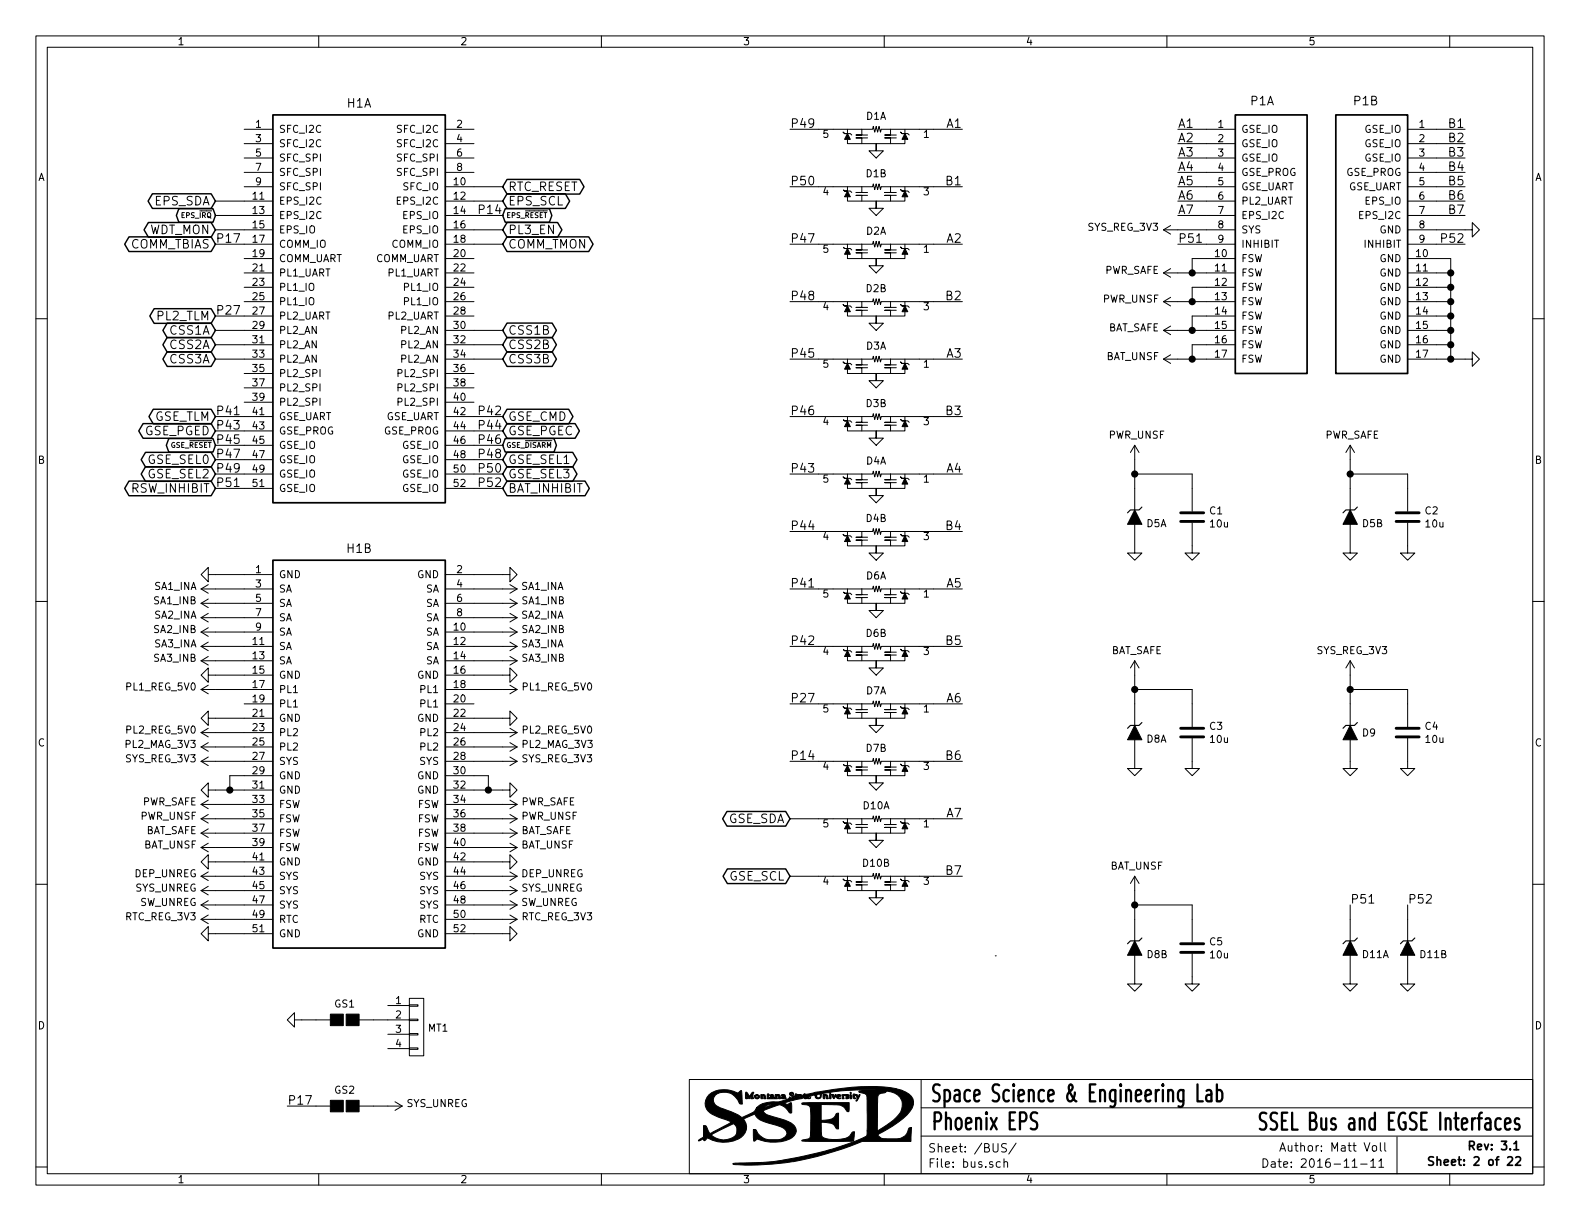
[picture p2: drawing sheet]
<svg xmlns="http://www.w3.org/2000/svg" width="279mm" height="216mm" viewBox="0 0 279 216" stroke-linecap="round" stroke-linejoin="round" font-family="sans-serif">
<g fill="none" stroke="#000" stroke-width=".18">
<path d="M6.3 6.4h266.7v203.2h-266.7zM8.4 8.4h262.6v199.1h-262.6zM56.4 6.4v2M106.3 6.4v2M156.4 6.4v2M206.3 6.4v2M256.4 6.4v2M38.1 38.1h10.2M38.1 35.6h10.2M43.2 22.9h5.1M43.2 33h5.1M43.2 30.5h5.1"/>
<path d="M43.2 27.9h5.1M43.2 25.4h5.1M78.7 22.9h5.1M78.7 33h10.2M78.7 38.1h10.2M78.7 35.6h10.2M78.7 30.5h5.1M78.7 27.9h5.1M78.7 25.4h5.1M139.7 22.9h12.7M139.7 33h12.7M149.9 24.6v.8h10.1v-.8"/>
<path d="M149.9 22.9v.7h-.5l-.3-.2 .3 .2h1l.2 .3M149.9 34.8v.8h10.1v-.8M149.9 33v.8h-.5l-.3-.3 .3 .3h1l.2 .2M152.4 22.9v1h-1h2M152.4 22.9h1.9l.1-.5 .3 1 .2-1 .3 1 .2-1 .3 1 .1-.5h14.4M152.4 33v1h-1h2M152.4 33h1.9l.1-.5 .3 1 .2-1 .3 1 .2-1 .3 1 .1-.5h14.4M153.4 24.4h-2h1v1M153.4 34.5h-2h1v1.1M153.7 36.8h1.2v-1.2v1.2h1.3l-1.3 1.3zM154.9 25.4v1.3h1.3l-1.3 1.2-1.2-1.2h1.2zM157.5 22.9v1h-1h2"/>
<path d="M157.5 33v1h-1h2M158.5 24.4h-2h1v1M158.5 34.5h-2h1v1.1M160 22.9v.7h-.5l-.2-.2 .2 .2h1l.3 .3M160 33v.8h-.5l-.2-.3 .2 .3h1l.3 .2M207 39.9l-1.3 .7M208.3 22.9h10.1M208.3 33h10.1M208.3 38.1h10.1M208.3 35.6h10.1M208.3 30.5h10.1M208.3 27.9h10.1"/>
<path d="M208.3 25.4h10.1M248.9 22.9h10.2M248.9 33h10.2M248.9 38.1h10.2M248.9 35.6h10.2M248.9 30.5h10.2M248.9 27.9h10.2M248.9 25.4h10.2M6.3 56.4h2.1M38.1 40.6h10.2M38.1 55.9h10.2M38.1 58.4h10.2"/>
<path d="M38.1 43.2h10.2M43.2 45.7h5.1M43.2 48.3h5.1M43.2 50.8h5.1M43.2 53.3h5.1M78.7 45.7h5.1M78.7 40.6h10.2M78.7 48.3h5.1M78.7 50.8h5.1M78.7 53.3h5.1M78.7 55.9h5.1M78.7 58.4h10.2"/>
<path d="M78.7 43.2h10.2M139.7 53.3h12.7M139.7 43.2h12.7M149.9 45v.7h10.1v-.7M149.9 43.2v.7h-.5l-.3-.2 .3 .2h1l.2 .3M149.9 55.1v.8h10.1v-.8M149.9 53.3v.8h-.5l-.3-.3 .3 .3h1l.2 .3M152.4 43.2v1h-1h2M152.4 43.2h1.9l.1-.5 .3 1 .2-1 .3 1 .2-1 .3 1 .1-.5h14.4M152.4 53.3v1.1h-1h2M152.4 53.3h1.9l.1-.5 .3 1 .2-1 .3 1 .2-1 .3 1 .1-.5h14.4M153.4 44.7h-2h1v1"/>
<path d="M153.4 54.9h-2h1v1M153.7 57.2h1.2v-1.3v1.3h1.3l-1.3 1.2zM154.9 45.7v1.3h1.3l-1.3 1.3-1.2-1.3h1.2zM157.5 43.2v1h-1h2M157.5 53.3v1.1h-1h2M158.5 44.7h-2h1v1M158.5 54.9h-2h1v1M160 43.2v.7h-.5l-.2-.2 .2 .2h1l.3 .3M160 53.3v.8h-.5l-.2-.3 .2 .3h1l.3 .3M205.7 40.6h12.7M205.7 48.3h12.7M205.7 53.3h12.7"/>
<path d="M205.7 58.4h12.7M205.7 58.4l1.3 .8M205.7 53.3l1.3 .8M205.7 48.3l1.3 .7M205.7 40.6l1.3 .8M207 57.7l-1.3 .7M207 52.6l-1.3 .7M207 47.5l-1.3 .8M208.3 43.2h10.1M211.6 42.8h.9M218.4 45.7h-7.6v2.6M218.4 50.8h-7.6v2.5"/>
<path d="M218.4 55.9h-7.6v2.5M248.9 40.6h11.4v-1.2l1.3 1.2-1.3 1.3v-1.3M248.9 45.7h7.6v17.8M248.9 48.3h7.6M248.9 50.8h7.6M248.9 53.3h7.6M248.9 55.9h7.6M248.9 58.4h7.6M248.9 43.2h10.2M271 56.4h2M38.1 61h10.2M38.1 63.5h10.2"/>
<path d="M38.1 73.7h10.2M38.1 78.7h10.2M38.1 76.2h10.2M41.4 73.3h.9M43.2 71.1h5.1M43.2 66h5.1M43.2 68.6h5.1M78.7 61h10.2M78.7 63.5h10.2M78.7 73.7h10.2M78.7 78.7h10.2M78.7 76.2h10.2"/>
<path d="M78.7 71.1h5.1M78.7 66h5.1M78.7 68.6h5.1M139.7 63.5h12.7M139.7 73.7h12.7M149.9 65.3v.7h10.1v-.7M149.9 63.5v.8h-.5l-.3-.3 .3 .3h1l.2 .2M149.9 75.4v.8h10.1v-.8M149.9 73.7v.7h-.5l-.3-.2 .3 .2h1l.2 .3M152.4 63.5v1h-1h2M152.4 63.5h1.9l.1-.5 .3 1 .2-1 .3 1 .2-1 .3 1 .1-.5h14.4M152.4 73.7v1h-1h2"/>
<path d="M152.4 73.7h1.9l.1-.5 .3 1 .2-1 .3 1 .2-1 .3 1 .1-.5h14.4M153.4 65h-2h1v1M153.4 75.2h-2h1v1M153.7 77.5h1.2v-1.3v1.3h1.3l-1.3 1.2zM154.9 66v1.3h1.3l-1.3 1.3-1.2-1.3h1.2zM157.5 63.5v1h-1h2M157.5 73.7v1h-1h2M158.5 65h-2h1v1M158.5 75.2h-2h1v1M160 63.5v.8h-.5l-.2-.3 .2 .3h1l.3 .2M160 73.7v.7h-.5l-.2-.2 .2 .2h1l.3 .3M200.7 78.7v11.5"/>
<path d="M200.7 78.7l-.8 1.3M200.7 78.7l.7 1.3M205.7 63.5h12.7M205.7 63.5l1.3 .8M207 62.7l-1.3 .8M218.4 61h-7.6v2.5M238.8 78.7v11.5M238.8 78.7l-.8 1.3M238.8 78.7l.7 1.3M248.9 63.5h11.4v-1.3l1.3 1.3-1.3 1.3v-1.3M248.9 61h7.6M38.1 83.8h10.2"/>
<path d="M38.1 81.3h10.2M38.1 86.4h10.2M41.4 86h.9M78.7 83.8h10.2M78.7 81.3h10.2M78.7 86.4h10.2M139.7 83.8h12.7M139.7 94h12.7M149.9 85.6v.8h10.1v-.8M149.9 83.8v.8h-.5l-.3-.3 .3 .3h1l.2 .2M149.9 95.8v.7h10.1v-.7M149.9 94v.7h-.5l-.3-.2 .3 .2h1l.2 .3"/>
<path d="M152.4 83.8v1h-1h2M152.4 83.8h1.9l.1-.5 .3 1 .2-1 .3 1 .2-1 .3 1 .1-.5h14.4M152.4 94v1h-1h2M152.4 94h1.9l.1-.5 .3 1 .2-1 .3 1 .2-1 .3 1 .1-.5h14.4M153.4 85.3h-2h1v1.1M153.4 95.5h-2h1v1M153.7 97.8h1.2v-1.3v1.3h1.3l-1.3 1.3zM154.9 86.4v1.2h1.3l-1.3 1.3-1.2-1.3h1.2zM157.5 83.8v1h-1h2M157.5 94v1h-1h2M158.5 85.3h-2h1v1.1M158.5 95.5h-2h1v1"/>
<path d="M160 83.8v.8h-.5l-.2-.3 .2 .3h1l.3 .2M160 94v.7h-.5l-.2-.2 .2 .2h1l.3 .3M200.7 92.7v5.1h1.2l-1.2 1.3-1.3-1.3h1.3M200.7 83.8h10.1v6.6M210.8 92.5v5.3h1.3l-1.3 1.3-1.3-1.3h1.3M238.8 92.7v5.1h1.2l-1.2 1.3-1.3-1.3h1.3M238.8 83.8h10.1v6.6M248.9 92.5v5.3h1.3l-1.3 1.3-1.3-1.3h1.3M6.3 106.3h2.1M35.6 104.1l1.2 .8M35.6 104.1h12.7M35.6 114.3h12.7"/>
<path d="M35.6 106.7l1.2 .7M35.6 106.7h12.7M35.6 109.2l1.2 .8M35.6 109.2h12.7M35.6 111.8l1.2 .7M35.6 111.8h12.7M35.6 114.3l1.2 .8M35.6 116.8l1.2 .8M35.6 116.8h12.7M36.8 101.6v-1.3l-1.2 1.3 1.2 1.3v-1.3h11.5M36.8 119.4v-1.3l-1.2 1.3 1.2 1.3v-1.3h11.5M36.8 103.4l-1.2 .7"/>
<path d="M36.8 105.9l-1.2 .8M36.8 108.5l-1.2 .7M36.8 111l-1.2 .8M36.8 113.5l-1.2 .8M36.8 116.1l-1.2 .7M78.7 101.6h11.5v-1.3l1.2 1.3-1.2 1.3v-1.3M78.7 119.4h11.5v-1.3l1.2 1.3-1.2 1.3v-1.3M78.7 104.1h12.7M78.7 114.3h12.7M78.7 106.7h12.7M78.7 109.2h12.7M78.7 111.8h12.7"/>
<path d="M78.7 116.8h12.7M90.2 103.4l1.2 .7M90.2 105.9l1.2 .8M90.2 108.5l1.2 .7M90.2 111l1.2 .8M90.2 113.5l1.2 .8M90.2 116.1l1.2 .7M91.4 104.1l-1.2 .8M91.4 106.7l-1.2 .7M91.4 109.2l-1.2 .8M91.4 111.8l-1.2 .7M91.4 114.3l-1.2 .8"/>
<path d="M91.4 116.8l-1.2 .8M139.7 104.1h12.7M139.7 114.3h12.7M143 103.8h.9M149.9 105.9v.8h10.1v-.8M149.9 104.1v.8h-.5l-.3-.3 .3 .3h1l.2 .3M149.9 116.1v.7h10.1v-.7M149.9 114.3v.8h-.5l-.3-.3 .3 .3h1l.2 .2M152.4 104.1v1.1h-1h2M152.4 104.1h1.9l.1-.5 .3 1 .2-1 .3 1 .2-1 .3 1 .1-.5h14.4M152.4 114.3v1h-1h2M152.4 114.3h1.9l.1-.5 .3 1 .2-1 .3 1 .2-1 .3 1 .1-.5h14.4"/>
<path d="M153.4 105.7h-2h1v1M153.4 115.8h-2h1v1M153.7 108h1.2v-1.3v1.3h1.3l-1.3 1.2zM153.7 118.1h1.2v-1.3v1.3h1.3l-1.3 1.3zM157.5 104.1v1.1h-1h2M157.5 114.3v1h-1h2M158.5 105.7h-2h1v1M158.5 115.8h-2h1v1M160 104.1v.8h-.5l-.2-.3 .2 .3h1l.3 .3M160 114.3v.8h-.5l-.2-.3 .2 .3h1l.3 .2M200.7 116.8v11.5M200.7 116.8l-.8 1.3"/>
<path d="M200.7 116.8l.7 1.3M238.8 116.8v11.5M238.8 116.8l-.8 1.3M238.8 116.8l.7 1.3M271 106.3h2M35.6 134.6h12.7M35.6 121.9l1.2 .8M35.6 121.9h12.7M35.6 129.5l1.2 .8M35.6 129.5h12.7M35.6 132.1l1.2 .7M35.6 132.1h12.7"/>
<path d="M35.6 134.6l1.2 .8M36.8 139.7v-1.3l-1.2 1.3 1.2 1.3v-1.3h11.5M36.8 127v-1.3l-1.2 1.3 1.2 1.3v-1.3h11.5M36.8 121.2l-1.2 .7M36.8 128.8l-1.2 .7M36.8 131.3l-1.2 .8M36.8 133.9l-1.2 .7M43.2 124.5h5.1M48.3 137.2h-7.7v2.5M78.7 139.7h11.5v-1.3l1.2 1.3-1.2 1.3v-1.3M78.7 127h11.5v-1.3l1.2 1.3-1.2 1.3v-1.3M78.7 137.2h7.7v2.5"/>
<path d="M78.7 124.5h5.1M78.7 134.6h12.7M78.7 121.9h12.7M78.7 129.5h12.7M78.7 132.1h12.7M90.2 121.2l1.2 .7M90.2 128.8l1.2 .7M90.2 131.3l1.2 .8M90.2 133.9l1.2 .7M91.4 121.9l-1.2 .8M91.4 129.5l-1.2 .8M91.4 132.1l-1.2 .7"/>
<path d="M91.4 134.6l-1.2 .8M139.7 124.5h12.7M139.7 134.6h12.7M149.9 126.2v.8h10.1v-.8M149.9 124.5v.7h-.5l-.3-.2 .3 .2h1l.2 .3M149.9 136.4v.8h10.1v-.8M149.9 134.6v.8h-.5l-.3-.3 .3 .3h1l.2 .2M152.4 124.5v1h-1h2M152.4 124.5h1.9l.1-.5 .3 1 .2-1 .3 1 .2-1 .3 1 .1-.5h14.4M152.4 134.6v1h-1h2M152.4 134.6h1.9l.1-.5 .3 1 .2-1 .3 1 .2-1 .3 1 .1-.5h14.4M153.4 126h-2h1v1"/>
<path d="M153.4 136.1h-2h1v1.1M154.9 127v1.3h1.3l-1.3 1.2-1.2-1.2h1.2zM154.9 137.2v1.2h1.3l-1.3 1.3-1.2-1.3h1.2zM157.5 124.5v1h-1h2M157.5 134.6v1h-1h2M158.5 126h-2h1v1M158.5 136.1h-2h1v1.1M160 124.5v.7h-.5l-.2-.2 .2 .2h1l.3 .3M160 134.6v.8h-.5l-.2-.3 .2 .3h1l.3 .2M200.7 130.8v5.1h1.2l-1.2 1.3-1.3-1.3h1.3M200.7 121.9h10.1v6.6M210.8 130.6v5.3h1.3l-1.3 1.3-1.3-1.3h1.3"/>
<path d="M238.8 130.8v5.1h1.2l-1.2 1.3-1.3-1.3h1.3M238.8 121.9h10.1v6.6M248.9 130.6v5.3h1.3l-1.3 1.3-1.3-1.3h1.3M6.3 156.4h2.1M35.6 144.8h12.7M35.6 154.9h12.7M35.6 149.9l1.2 .7M35.6 149.9h12.7M35.6 147.3l1.2 .8M35.6 147.3h12.7M35.6 144.8l1.2 .7M35.6 142.2l1.2 .8"/>
<path d="M35.6 142.2h12.7M35.6 157.5l1.2 .7M35.6 157.5h12.7M35.6 154.9l1.2 .8M36.8 152.4v-1.3l-1.2 1.3 1.2 1.3v-1.3h11.5M36.8 149.1l-1.2 .8M36.8 146.6l-1.2 .7M36.8 144l-1.2 .8M36.8 141.5l-1.2 .7M36.8 159.3l-1.2 .7M36.8 156.7l-1.2 .8M36.8 154.2l-1.2 .7"/>
<path d="M78.7 152.4h11.5v-1.3l1.2 1.3-1.2 1.3v-1.3M78.7 144.8h12.7M78.7 154.9h12.7M78.7 149.9h12.7M78.7 147.3h12.7M78.7 142.2h12.7M78.7 157.5h12.7M90.2 149.1l1.2 .8M90.2 146.6l1.2 .7M90.2 144l1.2 .8M90.2 141.5l1.2 .7M90.2 159.3l1.2 .7"/>
<path d="M90.2 156.7l1.2 .8M90.2 154.2l1.2 .7M91.4 149.9l-1.2 .7M91.4 147.3l-1.2 .8M91.4 144.8l-1.2 .7M91.4 142.2l-1.2 .8M91.4 157.5l-1.2 .7M91.4 154.9l-1.2 .8M139.7 144.8h12.7M139.7 154.9h12.7M149.9 146.6v.7h10.1v-.7M149.9 144.8v.7h-.5l-.3-.2 .3 .2h1l.2 .3"/>
<path d="M149.9 156.7v.8h10.1v-.8M149.9 154.9v.8h-.5l-.3-.3 .3 .3h1l.2 .3M152.4 144.8v1h-1h2M152.4 144.8h1.9l.1-.5 .3 1 .2-1 .3 1 .2-1 .3 1 .1-.5h14.4M152.4 154.9v1.1h-1h2M152.4 154.9h1.9l.1-.5 .3 1 .2-1 .3 1 .2-1 .3 1 .1-.5h14.4M153.4 146.3h-2h1v1M153.4 156.5h-2h1v1M153.7 158.8h1.2v-1.3v1.3h1.3l-1.3 1.2zM154.9 147.3v1.3h1.3l-1.3 1.3-1.2-1.3h1.2zM157.5 144.8v1h-1h2M157.5 154.9v1.1h-1h2"/>
<path d="M158.5 146.3h-2h1v1M158.5 156.5h-2h1v1M160 144.8v.7h-.5l-.2-.2 .2 .2h1l.3 .3M160 154.9v.8h-.5l-.2-.3 .2 .3h1l.3 .3M200.7 154.9v11.5M200.7 154.9l-.8 1.3M200.7 154.9l.7 1.3M242.1 159.7h.9M271 156.4h2M35.6 162.6l1.2 .7M35.6 162.6h12.7M35.6 160l1.2 .8"/>
<path d="M35.6 160h12.7M36.8 165.1v-1.3l-1.2 1.3 1.2 1.3v-1.3h11.5M36.8 161.8l-1.2 .8M68.6 177.8h3.8M72.4 177.7h1.5v.2h-1.5zM72.4 176.5h2.5v10.2h-2.5zM78.7 165.1h11.5v-1.3l1.2 1.3-1.2 1.3v-1.3M78.7 162.6h12.7M78.7 160h12.7M90.2 161.8l1.2 .8M91.4 162.6l-1.2 .7M91.4 160l-1.2 .8"/>
<path d="M176 169h.1M200.7 168.9v5.1h1.2l-1.2 1.3-1.3-1.3h1.3M200.7 160h10.1v6.6M210.8 168.7v5.3h1.3l-1.3 1.3-1.3-1.3h1.3M238.8 168.9v5.1h1.2l-1.2 1.3-1.3-1.3h1.3M238.8 160v6.4M248.9 168.9v5.1h1.3l-1.3 1.3-1.3-1.3h1.3M248.9 160v6.4M50.8 195.6h7.6M52.1 180.3v-1.2l-1.3 1.2 1.3 1.3v-1.3h6.3M63.5 180.3h8.9M63.5 195.6h7.6"/>
<path d="M68.6 182.9h3.8M68.6 185.4h3.8M69.8 194.8l1.3 .8M71.1 195.6l-1.3 .7M72.4 185.3h1.5v.2h-1.5zM72.4 182.8h1.5v.2h-1.5zM72.4 180.2h1.5v.3h-1.5zM121.9 190.9h149.1v16.6h-149.1zM162.9 195.9h108M162.9 190.9v16.6M6.3 206.3h2.1M56.4 207.5v2.1"/>
<path d="M106.3 207.5v2.1M156.4 207.5v2.1M162.9 200.9h108M176.9 205.5l-.4-.1-.3 .3 .1 .6 .2 .1 .4-.1M177.5 205.5l.2-.1 .4 .1 .1 .9M177.5 204.9v1.5M178 202.3l-.6-.1-.3 .3 .1 .3 .7 .3v.5l-.2 .1-.6-.1M179.7 202.1l-1.3 2M206.3 207.5v2.1M223.3 204.9a.76 .76 0 0 1 .9 .8 .76 .76 0 0 1-.9 .7zM224.8 205.5h.6l.1 .9M225.5 205.8h-.5l-.2 .2 .2 .4 .5-.1"/>
<path d="M226 205.4h.6M226.2 204.9v1.3l.4 .2M226.3 203.6l.5-1.5 .5 1.5M226.5 203.1h.7M227 205.9l.7-.1-.1-.3-.4-.1-.2 .2 .1 .7h.5M227.8 202.6v.8a.37 .37 0 0 0 .6 0M244.9 202.1v1.3l.2 .2M247 201v6.5M256.4 207.5v2.1M271 206.3h2M273 209.6h.1"/>
</g>
<path d="M48.3 20.3h30.4v68.6h-30.4zM218.4 20.3h12.7v45.7h-12.7zM236.2 20.3h12.7v45.7h-12.7zM48.3 99.1h30.4v68.5h-30.4zM253.5 204.6l-.6-.1-.3 .3 .1 .3 .7 .4v.4l-.2 .1h-.6M254.1 205.2l.2-.1h.4l.1 .9M254.1 204.5v1.5M259.9 202.6l.7-.1 .1-.2v-.3l-.3-.2h-.5v1.5M260.2 202.6l.5 .7" fill="none" stroke="#000" stroke-width=".3"/>
<path d="M223.9 196.9l-.3-.2a.79 .79 0 0 0-.8 .8 .79 .79 0 0 0 .7 .8 .84 .84 0 0 1 0 1.4h-.4l-.3-.1M225.8 196.9l-.2-.2h-.5a.86 .86 0 0 0-.4 1 .86 .86 0 0 0 .8 .6 .84 .84 0 0 1 0 1.4h-.5l-.3-.1" fill="none" stroke="#000" stroke-width=".41"/>
<g fill="#000" stroke="#000" stroke-width=".18">
<path d="M149.9 23.6l.5 1h-1zM149.9 33.8l.5 1h-1zM160 23.6l.5 1h-1zM160 33.8l.5 1h-1zM149.9 43.9l.5 1.1h-1zM149.9 54.1l.5 1h-1zM160 43.9l.5 1.1h-1zM160 54.1l.5 1h-1zM149.9 64.3l.5 1h-1zM149.9 74.4l.5 1h-1zM160 64.3l.5 1h-1zM160 74.4l.5 1h-1z"/>
<path d="M149.9 84.6l.5 1h-1zM149.9 94.7l.5 1.1h-1zM160 84.6l.5 1h-1zM160 94.7l.5 1.1h-1zM200.7 90.2l1.2 2.5h-2.5zM238.8 90.2l1.2 2.5h-2.5zM149.9 104.9l.5 1h-1zM149.9 115.1l.5 1h-1zM160 104.9l.5 1h-1zM160 115.1l.5 1h-1zM149.9 125.2l.5 1h-1zM149.9 135.4l.5 1h-1z"/>
<path d="M160 125.2l.5 1h-1zM160 135.4l.5 1h-1zM200.7 128.3l1.2 2.5h-2.5zM238.8 128.3l1.2 2.5h-2.5zM149.9 145.5l.5 1.1h-1zM149.9 155.7l.5 1h-1zM160 145.5l.5 1.1h-1zM160 155.7l.5 1h-1zM200.7 166.4l1.2 2.5h-2.5zM238.8 166.4l1.2 2.5h-2.5zM248.9 166.4l1.3 2.5h-2.6zM58.4 179.3h2.3v2.1h-2.3z"/>
<path d="M58.4 194.6h2.3v2h-2.3zM61.2 179.3h2.3v2.1h-2.3zM61.2 194.6h2.3v2h-2.3zM131.9 193.1l.2 .1 .4 .7 .4-.7 .2-.1 .2 .1a.84 .84 0 0 0 0 1h-.6l.2-.2-.1-.4-.3 .7-.4-.7 .1 .7-.3-.1zM133.5 193.6a.52 .52 0 0 1 .8 .4 .46 .46 0 0 1-.5 .3 .46 .46 0 0 1-.4-.5h.3v.3h.3v-.4l-.1-.1-.2 .2h-.3zM134.5 193.5a.68 .68 0 0 1 1 .8h-.4l-.1-.7-.2 .7h-.2zM135.7 193.4h.1l.2 .2v.6l.2-.2 .4 .1v-.1h-.4l.4-.4-.4 .1a.4 .4 0 0 1 .5-.1 .4 .4 0 0 1 .2 .5l.2 .1v-.7a.72 .72 0 0 1 .8 .2l.1 .6h-.3l-.1-.7-.2 .2 .1 .5h-1.8zM138.2 193.6h.6l.2 .6h-.8v-.2l.4 .1v-.1h-.4l.4-.2v-.2l-.3 .2zM145.5 193.5l.8 .1 .2 .7h-.3l-.2-.7-.1 .6-.3 .1zM146.7 193.5a.44 .44 0 0 1 .1 .8l-.1-.1zM147 193.5h.4l.1 .4 .2-.3h.2l-.4 .7zM147.9 193.8l.5-.2-.4 .1a.42 .42 0 0 1 .7 0v.1l-.5 .2 .2 .2 .3-.1-.2 .2a.45 .45 0 0 1-.6-.5z"/>
<path d="M148.9 193.6h1.1l.1 .2-.3-.2 .3 .3v.2l-.5 .2v-.2h.3l-.5-.4-.3 .2 .2 .4h-.4zM141.8 195.1l1.2-.1h7.2l-.1 1.5h-.3a2.08 2.08 0 0 0-2.3-1.1l-2.3-.1v2.8a2.89 2.89 0 0 0 2.5-.8 .49 .49 0 0 1 .6-.5v2.8a.44 .44 0 0 1-.6-.4 1.21 1.21 0 0 0-1.1-.6l-1.4-.2v1.7a.92 .92 0 0 0 .9 1.2 5.7 5.7 0 0 0 4.1-.4l.3-.4a.51 .51 0 0 1 .6-.4l-.1 1.7h-7.8l-1.4-.1 .2-.2 .6-.1a.65 .65 0 0 0 .7-.8l.1-1.4a10.7 10.7 0 0 0-.2-3.6l-.6-.2-.7-.1zM150.3 193.5l.2 .1 .1 .7-.3-.1zM150.4 193.1l.1 .2h-.2zM150.9 193.4h.2a.58 .58 0 0 1 .7 .6l.1-.4 .2-.1-.5 1.1h-.3a.54 .54 0 0 0 .3-.5 .54 .54 0 0 0-.4-.4l-.1 .2 .2 .3-.2 .1a.57 .57 0 0 1-.2-.9zM125.4 193.6a4.8 4.8 0 0 1 5.1-.3l.6-.5 .2 2.4a.48 .48 0 0 1-.7-.4 2.7 2.7 0 0 0-4.1-1.2 1.38 1.38 0 0 0 .9 2.3l2.6 1 1.2 .7 1.1-.5a2.12 2.12 0 0 0 1.5-1.2h1.3l1.6-.7a2.24 2.24 0 0 0-1.7 .7h-1.2l.1-.1a5.2 5.2 0 0 1 3.5-1l1.9-.5 .3-.3 .2 .1h.3v-.2l-.4-.3-.1-.2 .2-.2h.4l.1 .1v.2l-.2-.2h-.3l.7 .7 .1-.2 .4 .1 .6-.1-.6-.1-.4 .1 .1-.4 1.1 .3 .5-.3a2.14 2.14 0 0 0 1.7-.2l1.2-.2a37.2 37.2 0 0 1 13.3-.5 4.2 4.2 0 0 1 2.9 1.8 2.19 2.19 0 0 1-.5 2.2 19.5 19.5 0 0 1-5.6 4.1l-.1 .1a1.56 1.56 0 0 0 1.8 .7h.6a3.2 3.2 0 0 0 2.4-.5l.3-.4 .5-1 .4-.1-.1 2.4h-8.6l-.8 .3a47.8 47.8 0 0 1-22.1 3.7l.3-.1a57.6 57.6 0 0 0 23.3-4.8l.1-.9h1.8l.9-.5a11.3 11.3 0 0 0 3.3-2.9 2.46 2.46 0 0 0-.2-2.6 2.46 2.46 0 0 0-2.4-1l-.1 .2-.4 .1a.87 .87 0 0 0-1 1l-.1 5.7h-1.8v-4.4a3.2 3.2 0 0 0-.2-2.1l-1.1-.3-.1-.2 3.9-.2a41.2 41.2 0 0 0-8.9 .4l-.1 .2-.4-.2-1.1 .2-.1 .6a.57 .57 0 0 1-.6 .3 .57 .57 0 0 1-.5-.5h.3l.2 .3h.4l.1-.5-.1-.1h-.3l-.3 .3-.6-.2-.9 .4a.26 .26 0 0 0 .5 .1l-.3 .2h-.3l-.4-.3v.1l.2 .1-.1 .1-.5-.2-.1 .1-2 .5-1.2 .4a.79 .79 0 0 0 1.2-.1l.1 .5v1.2l-.4 .1a2.32 2.32 0 0 0-1.9-1.4l-2.7 1a1.85 1.85 0 0 0 1.6 1 8.1 8.1 0 0 1 3.9 1.7 1.34 1.34 0 0 1-.4 2.1 7.3 7.3 0 0 1-6.2 .2l-.6 .4-.1-2.1a.41 .41 0 0 1 .6 .3 2.74 2.74 0 0 0 3 1.5 2.1 2.1 0 0 0 2.4-1.1 2.02 2.02 0 0 0-1.8-1.4 8 8 0 0 1-3.6-1.4l-.3-.6h-.1l-1.9 .9 .2 .3a2.19 2.19 0 0 1-1.1 3.2 5.9 5.9 0 0 1-5.5-.2l-.4 .5h-.2l-.1-.3-.9 .3 .9-.6v-.4h1.4a3 3 0 0 0 4.4-.2 1.27 1.27 0 0 0-.6-1.8l-3.8 2h-1.4v-1.7l.5 .1 .7 1.3 2.6-1.4a1.27 1.27 0 0 0 1-.6l-.4-.2a10.4 10.4 0 0 1-3.6-1.7 2 2 0 0 1 .2-2.9z"/>
</g>
<g fill="#000" stroke="#000" stroke-width=".25">
<circle cx="210.8" cy="48.3" r=".51"/>
<circle cx="210.8" cy="53.3" r=".51"/>
<circle cx="210.8" cy="58.4" r=".51"/>
<circle cx="256.5" cy="50.8" r=".51"/>
<circle cx="256.5" cy="48.3" r=".51"/>
<circle cx="256.5" cy="55.9" r=".51"/>
<circle cx="256.5" cy="53.3" r=".51"/>
<circle cx="256.5" cy="58.4" r=".51"/>
<circle cx="210.8" cy="63.5" r=".51"/>
<circle cx="256.5" cy="63.5" r=".51"/>
<circle cx="256.5" cy="61" r=".51"/>
<circle cx="200.7" cy="83.8" r=".51"/>
<circle cx="238.8" cy="83.8" r=".51"/>
<circle cx="40.6" cy="139.7" r=".51"/>
<circle cx="86.4" cy="139.7" r=".51"/>
<circle cx="200.7" cy="121.9" r=".51"/>
<circle cx="238.8" cy="121.9" r=".51"/>
<circle cx="200.7" cy="160" r=".51"/>
</g>
<path d="M201.9 89.7l-.5 .5h-1.5l-.5 .5M240 89.7l-.5 .5h-1.5l-.5 .5M201.9 127.8l-.5 .5h-1.5l-.5 .5M240 127.8l-.5 .5h-1.5l-.5 .5M201.9 165.9l-.5 .5h-1.5l-.5 .5M240 165.9l-.5 .5h-1.5l-.5 .5M250.2 165.9l-.5 .5h-1.5l-.6 .5" fill="none" stroke="#000" stroke-width=".2"/>
<path d="M208.8 92.2h4.1M208.8 90.7h4.1M246.9 92.2h4.1M246.9 90.7h4.1M208.8 130.3h4.1M208.8 128.8h4.1M246.9 130.3h4.1M246.9 128.8h4.1M208.8 168.4h4.1M208.8 166.9h4.1" fill="none" stroke="#000" stroke-width=".51"/>
<g fill="none" stroke="#000" stroke-width=".25">
<path d="M26.2 39.3h11.1l.8 1.3-.8 1.3h-11.1l-.7-1.3zM26.9 34.3h10.4l.8 1.3-.8 1.3h-10.4l-.7-1.3zM31.6 36.9h6.1l.4 1.2-.4 1.2h-6.1l-.4-1.2zM89.3 36.9h7.9l.4 1.2-.4 1.2h-7.9l-.4-1.2zM89.7 31.7h12.8l.8 1.3-.8 1.3h-12.8l-.8-1.3zM89.7 34.3h10.3l.7 1.3-.7 1.3h-10.3l-.8-1.3zM89.7 39.3h8.9l.8 1.3-.8 1.3h-8.9l-.8-1.3zM22.8 41.9h14.5l.8 1.3-.8 1.3h-14.5l-.8-1.3zM27.3 54.6h10l.8 1.3-.8 1.3h-10l-.8-1.3zM29.6 57.1h7.7l.8 1.3-.8 1.3h-7.7l-.8-1.3zM29.6 59.7h7.7l.8 1.3-.8 1.3h-7.7l-.8-1.3zM89.7 59.7h7.9l.8 1.3-.8 1.3h-7.9l-.8-1.3z"/>
<path d="M89.7 57.1h7.9l.8 1.3-.8 1.3h-7.9l-.8-1.3zM89.7 41.9h14.4l.8 1.3-.8 1.3h-14.4l-.8-1.3zM25.3 74.9h12l.8 1.3-.8 1.3h-12l-.8-1.3zM25.7 80h11.6l.8 1.3-.8 1.3h-11.6l-.7-1.3zM27.1 72.4h10.2l.8 1.3-.8 1.3h-10.2l-.8-1.3zM29.6 62.2h7.7l.8 1.3-.8 1.3h-7.7l-.8-1.3zM29.8 77.5h7.9l.4 1.2-.4 1.2h-7.9l-.4-1.2zM89.3 77.5h8.7l.4 1.2-.4 1.2h-8.7l-.4-1.2zM89.7 80h11.6l.7 1.3-.7 1.3h-11.6l-.8-1.3zM89.7 74.9h12l.8 1.3-.8 1.3h-12l-.8-1.3zM89.7 72.4h10.9l.7 1.3-.7 1.3h-10.9l-.8-1.3zM89.7 62.2h7.9l.8 1.3-.8 1.3h-7.9l-.8-1.3z"/>
<path d="M22.8 85.1h14.5l.8 1.3-.8 1.3h-14.5l-.8-1.3zM25.7 82.5h11.6l.8 1.3-.8 1.3h-11.6l-.7-1.3zM89.7 85.1h13.8l.7 1.3-.7 1.3h-13.8l-.8-1.3zM89.7 82.5h11.6l.7 1.3-.7 1.3h-11.6l-.8-1.3zM128.5 143.5h10.4l.8 1.3-.8 1.3h-10.4l-.7-1.3zM128.6 153.6h10.3l.8 1.3-.8 1.3h-10.3l-.7-1.3z"/>
</g>
<g font-size="4.2">
<text x="164.4" y="194.9">Space Science &amp; Engineering Lab</text>
<text x="164.5" y="199.8">Phoenix EPS</text>
<text x="227.8" y="199.9">SSEL Bus and EG</text>
</g>
<g font-size="2.1">
<text x="61.4" y="19">H1A</text>
<text x="139.7" y="22.6">P49</text>
<text x="167.5" y="22.6">A1</text>
<text x="208.3" y="22.6">A1</text>
<text x="221.1" y="18.6">P1A</text>
<text x="239.4" y="18.6">P1B</text>
<text x="256.4" y="22.6">B1</text>
<text x="208.3" y="25.1">A2</text>
<text x="208.3" y="27.7">A3</text>
<text x="256.4" y="25.1">B2</text>
<text x="256.4" y="27.7">B3</text>
<text x="89.8" y="33.8">RTC_RESET</text>
<text x="139.7" y="32.8">P50</text>
<text x="167.5" y="32.8">B1</text>
<text x="208.3" y="35.3">A6</text>
<text x="208.3" y="32.8">A5</text>
<text x="208.3" y="30.2">A4</text>
<text x="256.4" y="35.3">B6</text>
<text x="256.4" y="32.8">B5</text>
<text x="256.4" y="30.2">B4</text>
<text x="26.2" y="41.4">WDT_MON</text>
<text x="27.3" y="36.3">EPS_SDA</text>
<text x="85.1" y="37.8">P14</text>
<text x="89.8" y="36.3">EPS_SCL</text>
<text x="89.8" y="41.4">PL3_EN</text>
<text x="208.3" y="37.8">A7</text>
<text x="256.4" y="37.8">B7</text>
<text x="22.9" y="43.9">COMM_TBIAS</text>
<text x="38.1" y="42.9">P17</text>
<text x="89.8" y="43.9">COMM_TMON</text>
<text x="139.7" y="42.9">P47</text>
<text x="167.5" y="42.9">A2</text>
<text x="208.3" y="42.9">P51</text>
<text x="255.3" y="42.9">P52</text>
<text x="139.7" y="53.1">P48</text>
<text x="167.5" y="53.1">B2</text>
<text x="27.8" y="56.6">PL2_TLM</text>
<text x="30.1" y="59.2">CSS1A</text>
<text x="38.1" y="55.6">P27</text>
<text x="89.8" y="59.2">CSS1B</text>
<text x="30.1" y="61.7">CSS2A</text>
<text x="30.1" y="64.3">CSS3A</text>
<text x="89.8" y="64.3">CSS3B</text>
<text x="89.8" y="61.7">CSS2B</text>
<text x="139.7" y="63.2">P45</text>
<text x="167.5" y="63.2">A3</text>
<text x="25.5" y="77">GSE_PGED</text>
<text x="27.2" y="74.4">GSE_TLM</text>
<text x="38.1" y="75.9">P43</text>
<text x="38.1" y="73.4">P41</text>
<text x="85.1" y="75.9">P44</text>
<text x="85.1" y="73.4">P42</text>
<text x="89.8" y="77">GSE_PGEC</text>
<text x="89.8" y="74.4">GSE_CMD</text>
<text x="139.7" y="73.4">P46</text>
<text x="167.5" y="73.4">B3</text>
<text x="26.2" y="82">GSE_SEL0</text>
<text x="38.1" y="83.6">P49</text>
<text x="38.1" y="81">P47</text>
<text x="38.1" y="78.5">P45</text>
<text x="85.1" y="83.6">P50</text>
<text x="85.1" y="81">P48</text>
<text x="85.1" y="78.5">P46</text>
<text x="89.8" y="82">GSE_SEL1</text>
<text x="139.7" y="83.6">P43</text>
<text x="167.5" y="83.6">A4</text>
<text x="23.4" y="87.1">RSW_INHIBIT</text>
<text x="26.2" y="84.6">GSE_SEL2</text>
<text x="38.1" y="86.1">P51</text>
<text x="85.1" y="86.1">P52</text>
<text x="89.8" y="87.1">BAT_INHIBIT</text>
<text x="89.8" y="84.6">GSE_SEL3</text>
<text x="139.7" y="93.7">P44</text>
<text x="167.5" y="93.7">B4</text>
<text x="61.4" y="97.8">H1B</text>
<text x="139.7" y="103.9">P41</text>
<text x="167.5" y="103.9">A5</text>
<text x="139.7" y="114">P42</text>
<text x="167.5" y="114">B5</text>
<text x="139.7" y="124.2">P27</text>
<text x="167.5" y="124.2">A6</text>
<text x="139.7" y="134.4">P14</text>
<text x="167.5" y="134.4">B6</text>
<text x="128.7" y="145.5">GSE_SDA</text>
<text x="167.5" y="144.5">A7</text>
<text x="128.9" y="155.7">GSE_SCL</text>
<text x="167.5" y="154.7">B7</text>
<text x="238.8" y="159.8">P51</text>
<text x="248.9" y="159.8">P52</text>
<text x="50.8" y="195.3">P17</text>
<text x="164.1" y="203.8">Sheet: /BUS/</text>
<text x="228.6" y="203.6">Author: Matt Voll</text>
<text x="261.1" y="203.4">Rev: 3.1</text>
<text x="164.1" y="206.5">File: bus.sch</text>
<text x="228.6" y="206.5">Date: 2016-11-11</text>
<text x="255.8" y="206.1">Sheet: 2 of 22</text>
</g>
<g font-size="1.8">
<text x="31.3" y="8">1</text>
<text x="81.4" y="8">2</text>
<text x="131.3" y="8">3</text>
<text x="181.4" y="8">4</text>
<text x="231.3" y="8">5</text>
<text x="45.2" y="22.6">1</text>
<text x="49.3" y="23.5">SFC_I2C</text>
<text x="70.5" y="23.5">SFC_I2C</text>
<text x="80.8" y="22.6">2</text>
<text x="153.2" y="21.2">D1A</text>
<text x="215.4" y="22.6">1</text>
<text x="219.5" y="23.5">GSE_IO</text>
<text x="241.3" y="23.5">GSE_IO</text>
<text x="251" y="22.6">1</text>
<text x="45.2" y="25.1">3</text>
<text x="45.2" y="27.7">5</text>
<text x="49.3" y="26">SFC_I2C</text>
<text x="49.3" y="28.6">SFC_SPI</text>
<text x="70.4" y="28.6">SFC_SPI</text>
<text x="70.5" y="26">SFC_I2C</text>
<text x="80.8" y="25.1">4</text>
<text x="80.8" y="27.7">6</text>
<text x="145.6" y="24.4">5</text>
<text x="163.3" y="24.4">1</text>
<text x="215.4" y="25.1">2</text>
<text x="215.4" y="27.7">3</text>
<text x="219.5" y="26">GSE_IO</text>
<text x="219.5" y="28.6">GSE_IO</text>
<text x="241.3" y="26">GSE_IO</text>
<text x="241.3" y="28.6">GSE_IO</text>
<text x="251" y="25.1">2</text>
<text x="251" y="27.7">3</text>
<text x="6.7" y="32">A</text>
<text x="44.8" y="35.3">11</text>
<text x="45.2" y="30.2">7</text>
<text x="45.2" y="32.8">9</text>
<text x="49.3" y="31.1">SFC_SPI</text>
<text x="49.3" y="33.7">SFC_SPI</text>
<text x="70.4" y="31.1">SFC_SPI</text>
<text x="71.3" y="33.7">SFC_IO</text>
<text x="80.3" y="32.8">10</text>
<text x="80.3" y="35.3">12</text>
<text x="80.8" y="30.2">8</text>
<text x="145.6" y="34.5">4</text>
<text x="153.2" y="31.3">D1B</text>
<text x="163.3" y="34.5">3</text>
<text x="215.4" y="30.2">4</text>
<text x="215.4" y="32.8">5</text>
<text x="215.4" y="35.3">6</text>
<text x="219.5" y="31.1">GSE_PROG</text>
<text x="219.5" y="33.7">GSE_UART</text>
<text x="238" y="31.1">GSE_PROG</text>
<text x="238.3" y="33.7">GSE_UART</text>
<text x="251" y="30.2">4</text>
<text x="251" y="32.8">5</text>
<text x="251" y="35.3">6</text>
<text x="271.4" y="32">A</text>
<text x="44.8" y="37.8">13</text>
<text x="44.8" y="40.4">15</text>
<text x="49.3" y="36.2">EPS_I2C</text>
<text x="49.3" y="38.7">EPS_I2C</text>
<text x="49.3" y="41.3">EPS_IO</text>
<text x="70.5" y="36.2">EPS_I2C</text>
<text x="71.3" y="38.7">EPS_IO</text>
<text x="71.3" y="41.3">EPS_IO</text>
<text x="80.3" y="37.8">14</text>
<text x="80.3" y="40.4">16</text>
<text x="153.2" y="41.5">D2A</text>
<text x="192.4" y="40.8">SYS_REG_3V3</text>
<text x="215.4" y="37.8">7</text>
<text x="215.4" y="40.4">8</text>
<text x="219.5" y="36.2">PL2_UART</text>
<text x="219.5" y="38.7">EPS_I2C</text>
<text x="219.5" y="41.3">SYS</text>
<text x="240.6" y="38.7">EPS_I2C</text>
<text x="241.5" y="36.2">EPS_IO</text>
<text x="244" y="41.3">GND</text>
<text x="251" y="37.8">7</text>
<text x="251" y="40.4">8</text>
<text x="44.8" y="42.9">17</text>
<text x="44.8" y="45.5">19</text>
<text x="49.3" y="43.8">COMM_IO</text>
<text x="49.3" y="46.4">COMM_UART</text>
<text x="66.2" y="46.4">COMM_UART</text>
<text x="69.3" y="43.8">COMM_IO</text>
<text x="80.3" y="45.5">20</text>
<text x="80.3" y="42.9">18</text>
<text x="145.6" y="44.7">5</text>
<text x="163.3" y="44.7">1</text>
<text x="214.9" y="45.5">10</text>
<text x="215.4" y="42.9">9</text>
<text x="219.5" y="43.8">INHIBIT</text>
<text x="219.5" y="46.4">FSW</text>
<text x="241.5" y="43.8">INHIBIT</text>
<text x="244" y="46.4">GND</text>
<text x="250.5" y="45.5">10</text>
<text x="251" y="42.9">9</text>
<text x="44.8" y="48">21</text>
<text x="44.8" y="50.5">23</text>
<text x="44.8" y="53.1">25</text>
<text x="49.3" y="48.9">PL1_UART</text>
<text x="49.3" y="51.4">PL1_IO</text>
<text x="49.3" y="54">PL1_IO</text>
<text x="68.6" y="48.9">PL1_UART</text>
<text x="71.6" y="51.4">PL1_IO</text>
<text x="71.6" y="54">PL1_IO</text>
<text x="80.3" y="48">22</text>
<text x="80.3" y="50.5">24</text>
<text x="80.3" y="53.1">26</text>
<text x="153.2" y="51.7">D2B</text>
<text x="195" y="53.5">PWR_UNSF</text>
<text x="195.3" y="48.4">PWR_SAFE</text>
<text x="214.9" y="48">11</text>
<text x="214.9" y="50.5">12</text>
<text x="214.9" y="53.1">13</text>
<text x="219.5" y="48.9">FSW</text>
<text x="219.5" y="51.4">FSW</text>
<text x="219.5" y="54">FSW</text>
<text x="244" y="48.9">GND</text>
<text x="244" y="51.4">GND</text>
<text x="244" y="54">GND</text>
<text x="250.5" y="48">11</text>
<text x="250.5" y="50.5">12</text>
<text x="250.5" y="53.1">13</text>
<text x="44.8" y="55.6">27</text>
<text x="44.8" y="58.2">29</text>
<text x="49.3" y="56.5">PL2_UART</text>
<text x="49.3" y="59.1">PL2_AN</text>
<text x="68.6" y="56.5">PL2_UART</text>
<text x="70.9" y="59.1">PL2_AN</text>
<text x="80.3" y="58.2">30</text>
<text x="80.3" y="55.6">28</text>
<text x="145.6" y="54.9">4</text>
<text x="163.3" y="54.9">3</text>
<text x="195.9" y="58.6">BAT_SAFE</text>
<text x="214.9" y="55.6">14</text>
<text x="214.9" y="58.2">15</text>
<text x="219.5" y="56.5">FSW</text>
<text x="219.5" y="59.1">FSW</text>
<text x="244" y="56.5">GND</text>
<text x="244" y="59.1">GND</text>
<text x="250.5" y="55.6">14</text>
<text x="250.5" y="58.2">15</text>
<text x="44.8" y="60.7">31</text>
<text x="44.8" y="63.2">33</text>
<text x="44.8" y="65.8">35</text>
<text x="49.3" y="61.6">PL2_AN</text>
<text x="49.3" y="64.1">PL2_AN</text>
<text x="70.9" y="61.6">PL2_AN</text>
<text x="70.9" y="64.1">PL2_AN</text>
<text x="80.3" y="60.7">32</text>
<text x="80.3" y="63.2">34</text>
<text x="80.3" y="65.8">36</text>
<text x="145.6" y="65">5</text>
<text x="153.2" y="61.8">D3A</text>
<text x="163.3" y="65">1</text>
<text x="195.6" y="63.7">BAT_UNSF</text>
<text x="214.9" y="60.7">16</text>
<text x="214.9" y="63.2">17</text>
<text x="219.5" y="61.6">FSW</text>
<text x="219.5" y="64.1">FSW</text>
<text x="244" y="61.6">GND</text>
<text x="244" y="64.1">GND</text>
<text x="250.5" y="60.7">16</text>
<text x="250.5" y="63.2">17</text>
<text x="44.8" y="68.3">37</text>
<text x="44.8" y="70.9">39</text>
<text x="49.3" y="66.7">PL2_SPI</text>
<text x="49.3" y="69.2">PL2_SPI</text>
<text x="49.3" y="71.8">PL2_SPI</text>
<text x="70.6" y="71.8">PL2_SPI</text>
<text x="70.6" y="66.7">PL2_SPI</text>
<text x="70.6" y="69.2">PL2_SPI</text>
<text x="80.3" y="70.9">40</text>
<text x="80.3" y="68.3">38</text>
<text x="153.2" y="72">D3B</text>
<text x="44.8" y="73.4">41</text>
<text x="44.8" y="75.9">43</text>
<text x="49.3" y="74.3">GSE_UART</text>
<text x="49.3" y="76.8">GSE_PROG</text>
<text x="67.8" y="76.8">GSE_PROG</text>
<text x="68.1" y="74.3">GSE_UART</text>
<text x="80.3" y="73.4">42</text>
<text x="80.3" y="75.9">44</text>
<text x="145.6" y="75.2">4</text>
<text x="163.3" y="75.2">3</text>
<text x="196.1" y="77.6">PWR_UNSF</text>
<text x="234.2" y="77.6">PWR_SAFE</text>
<text x="6.7" y="82">B</text>
<text x="44.8" y="78.5">45</text>
<text x="44.8" y="81">47</text>
<text x="44.8" y="83.6">49</text>
<text x="49.3" y="79.4">GSE_IO</text>
<text x="49.3" y="81.9">GSE_IO</text>
<text x="71.1" y="79.4">GSE_IO</text>
<text x="71.1" y="81.9">GSE_IO</text>
<text x="80.3" y="83.6">50</text>
<text x="80.3" y="78.5">46</text>
<text x="80.3" y="81">48</text>
<text x="153.2" y="82.1">D4A</text>
<text x="271.4" y="82">B</text>
<text x="44.8" y="86.1">51</text>
<text x="49.3" y="87">GSE_IO</text>
<text x="49.3" y="84.5">GSE_IO</text>
<text x="71.1" y="84.5">GSE_IO</text>
<text x="71.1" y="87">GSE_IO</text>
<text x="80.3" y="86.1">52</text>
<text x="145.6" y="85.3">5</text>
<text x="163.3" y="85.3">1</text>
<text x="145.6" y="95.5">4</text>
<text x="153.2" y="92.3">D4B</text>
<text x="163.3" y="95.5">3</text>
<text x="202.8" y="93.2">D5A</text>
<text x="213.9" y="91">C1</text>
<text x="214.1" y="93.3">10u</text>
<text x="241" y="93.2">D5B</text>
<text x="252" y="91">C2</text>
<text x="252.2" y="93.3">10u</text>
<text x="45.2" y="101.3">1</text>
<text x="80.8" y="101.3">2</text>
<text x="27.2" y="106.9">SA1_INB</text>
<text x="27.3" y="104.3">SA1_INA</text>
<text x="45.2" y="103.9">3</text>
<text x="45.2" y="106.4">5</text>
<text x="49.3" y="102.2">GND</text>
<text x="49.3" y="104.8">SA</text>
<text x="49.3" y="107.3">SA</text>
<text x="73.8" y="102.2">GND</text>
<text x="75.3" y="104.8">SA</text>
<text x="75.3" y="107.3">SA</text>
<text x="80.8" y="103.9">4</text>
<text x="80.8" y="106.4">6</text>
<text x="92.2" y="104.3">SA1_INA</text>
<text x="92.3" y="106.9">SA1_INB</text>
<text x="145.6" y="105.7">5</text>
<text x="153.2" y="102.5">D6A</text>
<text x="163.3" y="105.7">1</text>
<text x="27.2" y="111.9">SA2_INB</text>
<text x="27.3" y="109.4">SA2_INA</text>
<text x="45.2" y="109">7</text>
<text x="45.2" y="111.5">9</text>
<text x="49.3" y="109.9">SA</text>
<text x="49.3" y="112.4">SA</text>
<text x="75.3" y="109.9">SA</text>
<text x="75.3" y="112.4">SA</text>
<text x="80.3" y="111.5">10</text>
<text x="80.8" y="109">8</text>
<text x="92.2" y="109.4">SA2_INA</text>
<text x="92.3" y="111.9">SA2_INB</text>
<text x="153.2" y="112.6">D6B</text>
<text x="27.2" y="117">SA3_INB</text>
<text x="27.3" y="114.5">SA3_INA</text>
<text x="44.8" y="114">11</text>
<text x="44.8" y="116.6">13</text>
<text x="44.8" y="119.1">15</text>
<text x="49.3" y="114.9">SA</text>
<text x="49.3" y="117.5">SA</text>
<text x="75.3" y="114.9">SA</text>
<text x="75.3" y="117.5">SA</text>
<text x="80.3" y="114">12</text>
<text x="80.3" y="116.6">14</text>
<text x="80.3" y="119.1">16</text>
<text x="92.2" y="114.5">SA3_INA</text>
<text x="92.3" y="117">SA3_INB</text>
<text x="145.6" y="115.8">4</text>
<text x="163.3" y="115.8">3</text>
<text x="196.4" y="115.7">BAT_SAFE</text>
<text x="232.9" y="115.7">SYS_REG_3V3</text>
<text x="22.4" y="122.1">PL1_REG_5V0</text>
<text x="44.8" y="121.7">17</text>
<text x="44.8" y="124.2">19</text>
<text x="49.3" y="120">GND</text>
<text x="49.3" y="122.6">PL1</text>
<text x="49.3" y="125.1">PL1</text>
<text x="73.8" y="120">GND</text>
<text x="74.5" y="125.1">PL1</text>
<text x="74.5" y="122.6">PL1</text>
<text x="80.3" y="124.2">20</text>
<text x="80.3" y="121.7">18</text>
<text x="92.5" y="122.1">PL1_REG_5V0</text>
<text x="145.6" y="126">5</text>
<text x="153.2" y="122.8">D7A</text>
<text x="163.3" y="126">1</text>
<text x="6.7" y="132">C</text>
<text x="22.4" y="129.7">PL2_REG_5V0</text>
<text x="44.8" y="126.7">21</text>
<text x="44.8" y="129.3">23</text>
<text x="44.8" y="131.8">25</text>
<text x="49.3" y="127.6">GND</text>
<text x="49.3" y="130.2">PL2</text>
<text x="73.8" y="127.6">GND</text>
<text x="74.5" y="130.2">PL2</text>
<text x="80.3" y="126.7">22</text>
<text x="80.3" y="129.3">24</text>
<text x="80.3" y="131.8">26</text>
<text x="92.5" y="129.7">PL2_REG_5V0</text>
<text x="202.8" y="131.3">D8A</text>
<text x="213.9" y="129.1">C3</text>
<text x="214.1" y="131.4">10u</text>
<text x="241" y="130.2">D9</text>
<text x="252" y="129.1">C4</text>
<text x="252.2" y="131.4">10u</text>
<text x="271.4" y="132">C</text>
<text x="22.1" y="132.3">PL2_MAG_3V3</text>
<text x="22.2" y="134.8">SYS_REG_3V3</text>
<text x="44.8" y="134.4">27</text>
<text x="44.8" y="136.9">29</text>
<text x="49.3" y="132.7">PL2</text>
<text x="49.3" y="135.3">SYS</text>
<text x="49.3" y="137.8">GND</text>
<text x="73.8" y="137.8">GND</text>
<text x="74.2" y="135.3">SYS</text>
<text x="74.5" y="132.7">PL2</text>
<text x="80.3" y="136.9">30</text>
<text x="80.3" y="134.4">28</text>
<text x="92.3" y="134.8">SYS_REG_3V3</text>
<text x="92.4" y="132.3">PL2_MAG_3V3</text>
<text x="145.6" y="136.1">4</text>
<text x="153.2" y="132.9">D7B</text>
<text x="163.3" y="136.1">3</text>
<text x="25.1" y="142.4">PWR_SAFE</text>
<text x="44.8" y="139.4">31</text>
<text x="44.8" y="142">33</text>
<text x="49.3" y="140.3">GND</text>
<text x="49.3" y="142.9">FSW</text>
<text x="73.8" y="140.3">GND</text>
<text x="73.8" y="142.9">FSW</text>
<text x="80.3" y="139.4">32</text>
<text x="80.3" y="142">34</text>
<text x="92.1" y="142.4">PWR_SAFE</text>
<text x="152.7" y="143.1">D10A</text>
<text x="24.9" y="145">PWR_UNSF</text>
<text x="25.7" y="147.5">BAT_SAFE</text>
<text x="44.8" y="144.5">35</text>
<text x="44.8" y="147.1">37</text>
<text x="44.8" y="149.6">39</text>
<text x="49.3" y="145.4">FSW</text>
<text x="49.3" y="148">FSW</text>
<text x="73.8" y="145.4">FSW</text>
<text x="73.8" y="148">FSW</text>
<text x="80.3" y="149.6">40</text>
<text x="80.3" y="144.5">36</text>
<text x="80.3" y="147.1">38</text>
<text x="92" y="147.5">BAT_SAFE</text>
<text x="92.2" y="145">PWR_UNSF</text>
<text x="145.6" y="146.3">5</text>
<text x="163.3" y="146.3">1</text>
<text x="23.8" y="155.1">DEP_UNREG</text>
<text x="25.5" y="150">BAT_UNSF</text>
<text x="44.8" y="152.1">41</text>
<text x="44.8" y="154.7">43</text>
<text x="49.3" y="153">GND</text>
<text x="49.3" y="155.6">SYS</text>
<text x="49.3" y="150.5">FSW</text>
<text x="73.8" y="150.5">FSW</text>
<text x="73.8" y="153">GND</text>
<text x="74.2" y="155.6">SYS</text>
<text x="80.3" y="152.1">42</text>
<text x="80.3" y="154.7">44</text>
<text x="92.2" y="150">BAT_UNSF</text>
<text x="92.2" y="155.1">DEP_UNREG</text>
<text x="152.7" y="153.3">D10B</text>
<text x="196.3" y="153.8">BAT_UNSF</text>
<text x="23.9" y="157.7">SYS_UNREG</text>
<text x="24.7" y="160.2">SW_UNREG</text>
<text x="44.8" y="157.2">45</text>
<text x="44.8" y="159.8">47</text>
<text x="49.3" y="158.1">SYS</text>
<text x="49.3" y="160.7">SYS</text>
<text x="74.2" y="158.1">SYS</text>
<text x="74.2" y="160.7">SYS</text>
<text x="80.3" y="157.2">46</text>
<text x="80.3" y="159.8">48</text>
<text x="92.1" y="160.2">SW_UNREG</text>
<text x="92.2" y="157.7">SYS_UNREG</text>
<text x="145.6" y="156.5">4</text>
<text x="163.3" y="156.5">3</text>
<text x="22.2" y="162.7">RTC_REG_3V3</text>
<text x="44.8" y="164.8">51</text>
<text x="44.8" y="162.3">49</text>
<text x="49.3" y="165.7">GND</text>
<text x="49.3" y="163.2">RTC</text>
<text x="73.8" y="165.7">GND</text>
<text x="74.1" y="163.2">RTC</text>
<text x="80.3" y="162.3">50</text>
<text x="80.3" y="164.8">52</text>
<text x="92.3" y="162.7">RTC_REG_3V3</text>
<text x="213.9" y="167.2">C5</text>
<text x="202.9" y="169.4">D8B</text>
<text x="214.1" y="169.5">10u</text>
<text x="241" y="169.4">D11A</text>
<text x="251.2" y="169.4">D11B</text>
<text x="59.2" y="178.2">GS1</text>
<text x="70" y="177.5">1</text>
<text x="6.7" y="182">D</text>
<text x="70" y="180.1">2</text>
<text x="70" y="182.6">3</text>
<text x="70" y="185.2">4</text>
<text x="75.7" y="182.4">MT1</text>
<text x="271.4" y="182">D</text>
<text x="59.2" y="193.4">GS2</text>
<text x="71.9" y="195.8">SYS_UNREG</text>
<text x="31.3" y="209.2">1</text>
<text x="81.4" y="209.2">2</text>
<text x="131.3" y="209.2">3</text>
<text x="181.4" y="209.2">4</text>
<text x="231.3" y="209.2">5</text>
</g>
<g font-size="1.2">
<text x="32.2" y="38.5">EPS_IRQ</text>
<text x="89.5" y="38.5">EPS_RESET</text>
<text x="30.1" y="79.2">GSE_RESET</text>
<text x="89.5" y="79.2">GSE_DISARM</text>
</g>
</svg>
